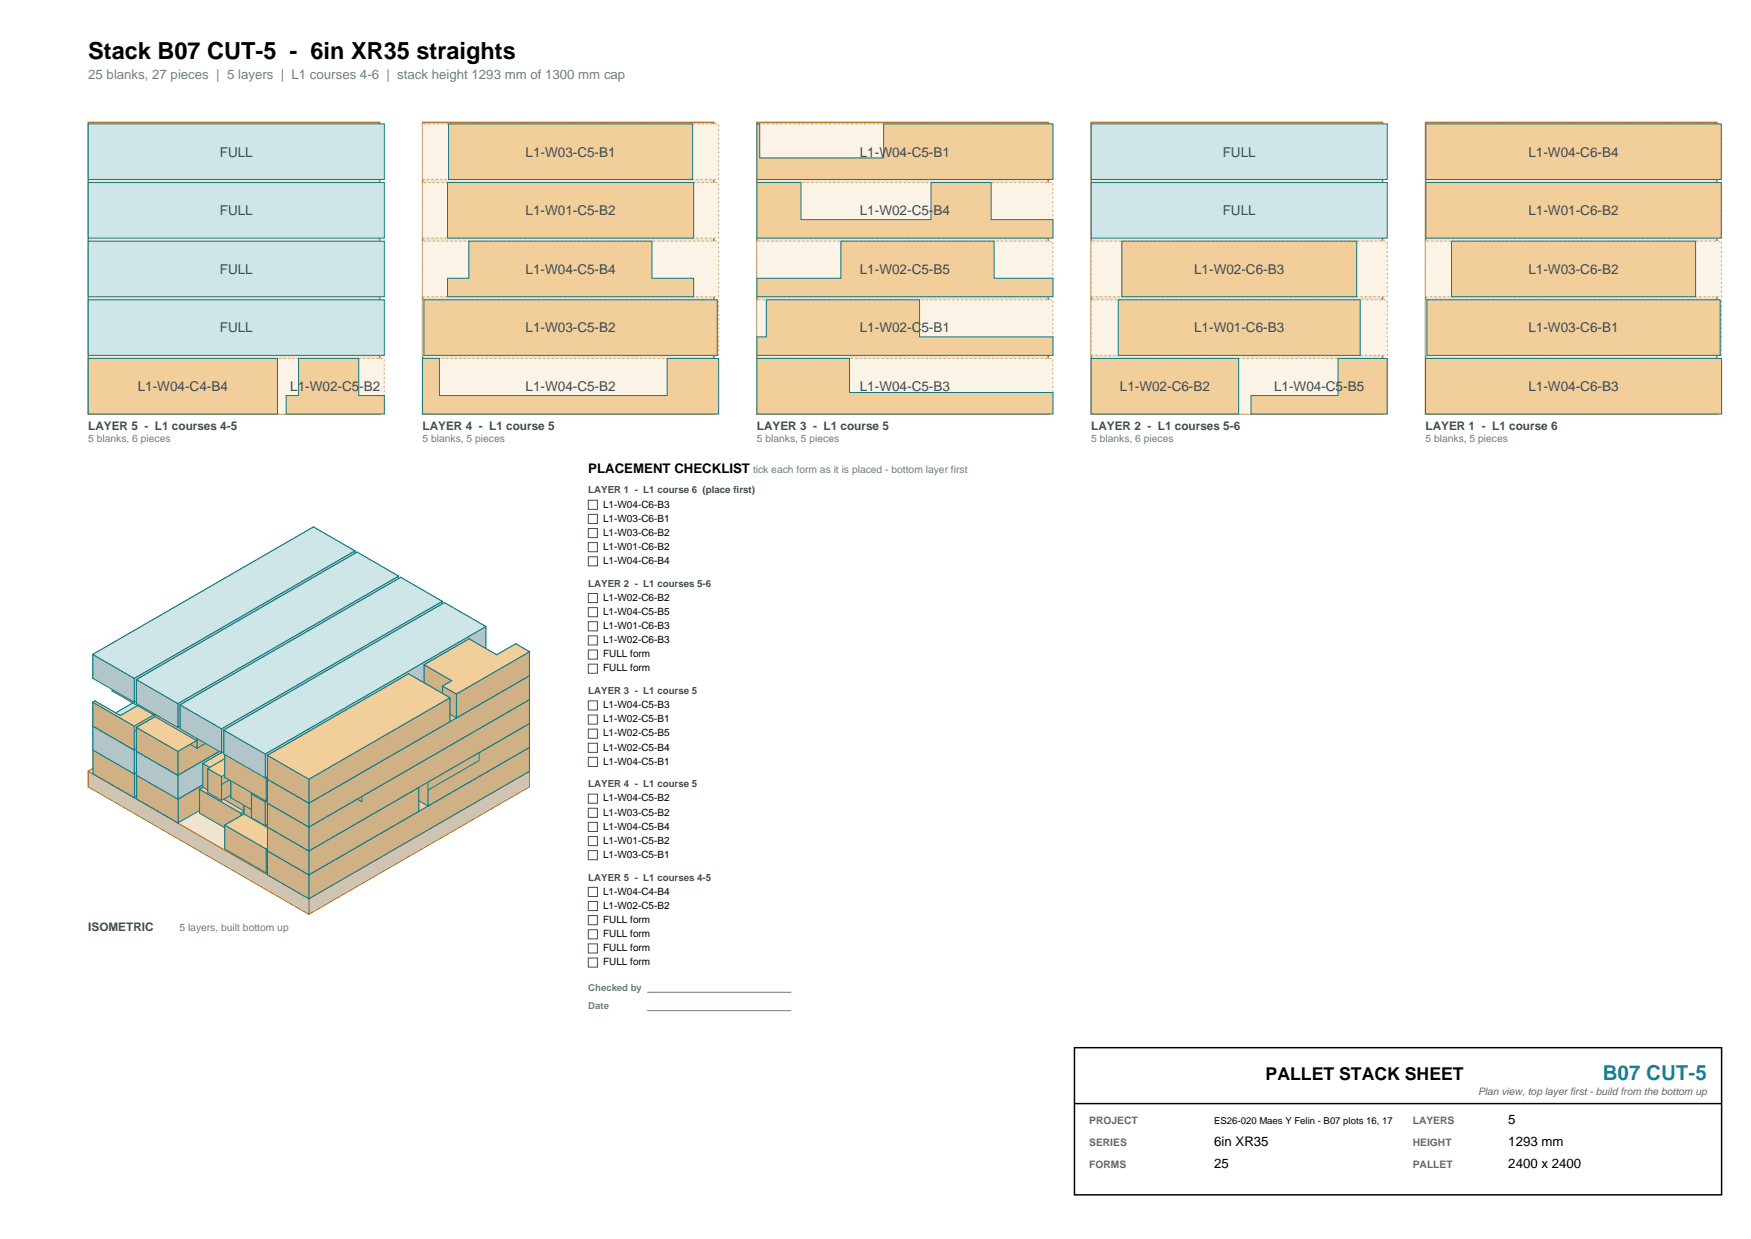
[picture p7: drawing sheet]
<svg xmlns="http://www.w3.org/2000/svg" width="420mm" height="297mm" viewBox="0 0 420 297" stroke-linecap="round" stroke-linejoin="round" font-family="sans-serif">
<path d="M21.2 29.3h69.9v69.9h-69.9z" fill-rule="evenodd" fill="#f0e4ce" stroke="#b4762b" stroke-width=".35"/>
<path d="M21.2 85.9h71v13.3h-71z" fill-rule="evenodd" fill="#fbf3e6" stroke="#c9a97a" stroke-width=".24" stroke-dasharray=".5 .5" stroke-linecap="butt"/>
<g fill="#f2ce9b" stroke="#0e7c86" stroke-width=".24">
<path d="M21.2 85.9h45.4v13.3h-45.4z" fill-rule="evenodd"/>
<path d="M71.6 85.9h14.4v8.9h6.2v4.4h-23.5v-4.4h2.9z" fill-rule="evenodd"/>
</g>
<g fill="#cfe6e9" stroke="#0e7c86" stroke-width=".24">
<path d="M21.2 71.9h71v13.3h-71z" fill-rule="evenodd"/>
<path d="M21.2 57.8h71v13.3h-71z" fill-rule="evenodd"/>
<path d="M21.2 43.8h71v13.3h-71z" fill-rule="evenodd"/>
<path d="M21.2 29.7h71v13.3h-71z" fill-rule="evenodd"/>
</g>
<path d="M101.4 29.3h69.9v69.9h-69.9z" fill-rule="evenodd" fill="#f0e4ce" stroke="#b4762b" stroke-width=".35"/>
<path d="M101.4 85.9h71v13.3h-71z" fill-rule="evenodd" fill="#fbf3e6" stroke="#c9a97a" stroke-width=".24" stroke-dasharray=".5 .5" stroke-linecap="butt"/>
<path d="M101.4 85.9h4v8.9h54.6v-8.9h12.4v13.3h-71z" fill-rule="evenodd" fill="#f2ce9b" stroke="#0e7c86" stroke-width=".24"/>
<path d="M101.4 71.9h71v13.3h-71z" fill-rule="evenodd" fill="#fbf3e6" stroke="#c9a97a" stroke-width=".24" stroke-dasharray=".5 .5" stroke-linecap="butt"/>
<path d="M101.7 71.9h70.4v13.3h-70.4z" fill-rule="evenodd" fill="#f2ce9b" stroke="#0e7c86" stroke-width=".24"/>
<path d="M101.4 57.8h71v13.3h-71z" fill-rule="evenodd" fill="#fbf3e6" stroke="#c9a97a" stroke-width=".24" stroke-dasharray=".5 .5" stroke-linecap="butt"/>
<path d="M112.4 57.8h44v8.9h10v4.4h-59.1v-4.4h5.1z" fill-rule="evenodd" fill="#f2ce9b" stroke="#0e7c86" stroke-width=".24"/>
<path d="M101.4 43.8h71v13.3h-71z" fill-rule="evenodd" fill="#fbf3e6" stroke="#c9a97a" stroke-width=".24" stroke-dasharray=".5 .5" stroke-linecap="butt"/>
<path d="M107.3 43.8h59.1v13.3h-59.1z" fill-rule="evenodd" fill="#f2ce9b" stroke="#0e7c86" stroke-width=".24"/>
<path d="M101.4 29.7h71v13.3h-71z" fill-rule="evenodd" fill="#fbf3e6" stroke="#c9a97a" stroke-width=".24" stroke-dasharray=".5 .5" stroke-linecap="butt"/>
<path d="M107.6 29.7h58.5v13.3h-58.5z" fill-rule="evenodd" fill="#f2ce9b" stroke="#0e7c86" stroke-width=".24"/>
<path d="M181.5 29.3h69.9v69.9h-69.9z" fill-rule="evenodd" fill="#f0e4ce" stroke="#b4762b" stroke-width=".35"/>
<path d="M181.5 85.9h71.1v13.3h-71.1z" fill-rule="evenodd" fill="#fbf3e6" stroke="#c9a97a" stroke-width=".24" stroke-dasharray=".5 .5" stroke-linecap="butt"/>
<path d="M181.5 85.9h22.3v8.2h48.8v5.1h-71.1z" fill-rule="evenodd" fill="#f2ce9b" stroke="#0e7c86" stroke-width=".24"/>
<path d="M181.5 71.9h71.1v13.3h-71.1z" fill-rule="evenodd" fill="#fbf3e6" stroke="#c9a97a" stroke-width=".24" stroke-dasharray=".5 .5" stroke-linecap="butt"/>
<path d="M183.8 71.9h36.8v8.9h32v4.4h-71.1v-4.4h2.3z" fill-rule="evenodd" fill="#f2ce9b" stroke="#0e7c86" stroke-width=".24"/>
<path d="M181.5 57.8h71.1v13.3h-71.1z" fill-rule="evenodd" fill="#fbf3e6" stroke="#c9a97a" stroke-width=".24" stroke-dasharray=".5 .5" stroke-linecap="butt"/>
<path d="M181.5 66.7h20.2v-8.9h36.7v8.9h14.2v4.4h-71.1z" fill-rule="evenodd" fill="#f2ce9b" stroke="#0e7c86" stroke-width=".24"/>
<path d="M181.5 43.8h71.1v13.3h-71.1z" fill-rule="evenodd" fill="#fbf3e6" stroke="#c9a97a" stroke-width=".24" stroke-dasharray=".5 .5" stroke-linecap="butt"/>
<path d="M181.5 43.8h10.6v8.8h31.2v-8.8h14.4v8.8h14.9v4.5h-71.1z" fill-rule="evenodd" fill="#f2ce9b" stroke="#0e7c86" stroke-width=".24"/>
<path d="M181.5 29.7h71.1v13.3h-71.1z" fill-rule="evenodd" fill="#fbf3e6" stroke="#c9a97a" stroke-width=".24" stroke-dasharray=".5 .5" stroke-linecap="butt"/>
<path d="M181.5 29.7h.7v8.2h29.7v-8.2h40.7v13.3h-71.1z" fill-rule="evenodd" fill="#f2ce9b" stroke="#0e7c86" stroke-width=".24"/>
<path d="M261.7 29.3h69.9v69.9h-69.9z" fill-rule="evenodd" fill="#f0e4ce" stroke="#b4762b" stroke-width=".35"/>
<path d="M261.7 85.9h71.1v13.3h-71.1z" fill-rule="evenodd" fill="#fbf3e6" stroke="#c9a97a" stroke-width=".24" stroke-dasharray=".5 .5" stroke-linecap="butt"/>
<g fill="#f2ce9b" stroke="#0e7c86" stroke-width=".24">
<path d="M261.7 85.9h35.4v13.3h-35.4z" fill-rule="evenodd"/>
<path d="M300.1 94.8h20.9v-8.9h11.8v13.3h-32.7z" fill-rule="evenodd"/>
</g>
<path d="M261.7 71.9h71.1v13.3h-71.1z" fill-rule="evenodd" fill="#fbf3e6" stroke="#c9a97a" stroke-width=".24" stroke-dasharray=".5 .5" stroke-linecap="butt"/>
<path d="M268.2 71.9h58.1v13.3h-58.1z" fill-rule="evenodd" fill="#f2ce9b" stroke="#0e7c86" stroke-width=".24"/>
<path d="M261.7 57.8h71.1v13.3h-71.1z" fill-rule="evenodd" fill="#fbf3e6" stroke="#c9a97a" stroke-width=".24" stroke-dasharray=".5 .5" stroke-linecap="butt"/>
<path d="M269.1 57.8h56.3v13.3h-56.3z" fill-rule="evenodd" fill="#f2ce9b" stroke="#0e7c86" stroke-width=".24"/>
<g fill="#cfe6e9" stroke="#0e7c86" stroke-width=".24">
<path d="M261.7 43.8h71.1v13.3h-71.1z" fill-rule="evenodd"/>
<path d="M261.7 29.7h71.1v13.3h-71.1z" fill-rule="evenodd"/>
</g>
<path d="M341.9 29.3h69.9v69.9h-69.9z" fill-rule="evenodd" fill="#f0e4ce" stroke="#b4762b" stroke-width=".35"/>
<path d="M341.9 85.9h71v13.3h-71z" fill-rule="evenodd" fill="#fbf3e6" stroke="#c9a97a" stroke-width=".24" stroke-dasharray=".5 .5" stroke-linecap="butt"/>
<path d="M341.9 85.9h71v13.3h-71z" fill-rule="evenodd" fill="#f2ce9b" stroke="#0e7c86" stroke-width=".24"/>
<path d="M341.9 71.9h71v13.3h-71z" fill-rule="evenodd" fill="#fbf3e6" stroke="#c9a97a" stroke-width=".24" stroke-dasharray=".5 .5" stroke-linecap="butt"/>
<path d="M342.2 71.9h70.4v13.3h-70.4z" fill-rule="evenodd" fill="#f2ce9b" stroke="#0e7c86" stroke-width=".24"/>
<path d="M341.9 57.8h71v13.3h-71z" fill-rule="evenodd" fill="#fbf3e6" stroke="#c9a97a" stroke-width=".24" stroke-dasharray=".5 .5" stroke-linecap="butt"/>
<path d="M348.2 57.8h58.5v13.3h-58.5z" fill-rule="evenodd" fill="#f2ce9b" stroke="#0e7c86" stroke-width=".24"/>
<path d="M341.9 43.8h71v13.3h-71z" fill-rule="evenodd" fill="#fbf3e6" stroke="#c9a97a" stroke-width=".24" stroke-dasharray=".5 .5" stroke-linecap="butt"/>
<path d="M342 43.8h70.9v13.3h-70.9z" fill-rule="evenodd" fill="#f2ce9b" stroke="#0e7c86" stroke-width=".24"/>
<path d="M341.9 29.7h71v13.3h-71z" fill-rule="evenodd" fill="#fbf3e6" stroke="#c9a97a" stroke-width=".24" stroke-dasharray=".5 .5" stroke-linecap="butt"/>
<path d="M342 29.7h70.9v13.3h-70.9z" fill-rule="evenodd" fill="#f2ce9b" stroke="#0e7c86" stroke-width=".24"/>
<g fill="#cec4b1" stroke="#b4762b" stroke-width=".24">
<path d="M74.1 154.3l52.9 30.6v3.7l-52.9-30.5z" fill-rule="evenodd"/>
<path d="M21.2 184.9l52.9-30.6v3.8l-52.9 30.5z" fill-rule="evenodd"/>
<path d="M74.1 215.4l52.9-30.5v3.7l-52.9 30.6z" fill-rule="evenodd"/>
<path d="M21.2 184.9l52.9 30.5v3.8l-52.9-30.6z" fill-rule="evenodd"/>
</g>
<path d="M21.2 184.9l52.9-30.6 52.9 30.6-52.9 30.5z" fill-rule="evenodd" fill="#f0e4ce" stroke="#b4762b" stroke-width=".24"/>
<g fill="#d0b185" stroke="#0e7c86" stroke-width=".24">
<path d="M75.1 149.3l10 5.7v5.7l-10-5.7z" fill-rule="evenodd"/>
<path d="M22.3 179.8l52.8-30.5v5.7l-52.8 30.5z" fill-rule="evenodd"/>
<path d="M32.2 185.5l52.9-30.5v5.7l-52.9 30.5z" fill-rule="evenodd"/>
<path d="M22.3 179.8l9.9 5.7v5.7l-9.9-5.7z" fill-rule="evenodd"/>
</g>
<path d="M22.3 179.8l52.8-30.5 10 5.7-52.9 30.5z" fill-rule="evenodd" fill="#f2ce9b" stroke="#0e7c86" stroke-width=".24"/>
<g fill="#d0b185" stroke="#0e7c86" stroke-width=".24">
<path d="M85.6 155.3l9.9 5.7v5.8l-9.9-5.8z" fill-rule="evenodd"/>
<path d="M32.8 185.8l52.8-30.5v5.7l-52.8 30.5z" fill-rule="evenodd"/>
<path d="M42.7 191.5l52.8-30.5v5.8l-52.8 30.5z" fill-rule="evenodd"/>
<path d="M32.8 185.8l9.9 5.7v5.8l-9.9-5.8z" fill-rule="evenodd"/>
</g>
<path d="M32.8 185.8l52.8-30.5 9.9 5.7-52.8 30.5z" fill-rule="evenodd" fill="#f2ce9b" stroke="#0e7c86" stroke-width=".24"/>
<g fill="#d0b185" stroke="#0e7c86" stroke-width=".24">
<path d="M91.5 164l9.9 5.7v5.8l-9.9-5.8z" fill-rule="evenodd"/>
<path d="M47.9 189.2l43.6-25.2v5.7l-43.6 25.2z" fill-rule="evenodd"/>
<path d="M57.8 194.9l43.6-25.2v5.8l-43.6 25.1z" fill-rule="evenodd"/>
<path d="M47.9 189.2l9.9 5.7v5.7l-9.9-5.7z" fill-rule="evenodd"/>
</g>
<path d="M47.9 189.2l43.6-25.2 9.9 5.7-43.6 25.2z" fill-rule="evenodd" fill="#f2ce9b" stroke="#0e7c86" stroke-width=".24"/>
<g fill="#d0b185" stroke="#0e7c86" stroke-width=".24">
<path d="M106.4 167.5l9.9 5.7v5.8l-9.9-5.8z" fill-rule="evenodd"/>
<path d="M53.9 197.8l52.5-30.3v5.7l-52.5 30.3z" fill-rule="evenodd"/>
<path d="M63.8 203.5l52.5-30.3v5.8l-52.5 30.2z" fill-rule="evenodd"/>
<path d="M53.9 197.8l9.9 5.7v5.7l-9.9-5.7z" fill-rule="evenodd"/>
</g>
<path d="M53.9 197.8l52.5-30.3 9.9 5.7-52.5 30.3z" fill-rule="evenodd" fill="#f2ce9b" stroke="#0e7c86" stroke-width=".24"/>
<g fill="#d0b185" stroke="#0e7c86" stroke-width=".24">
<path d="M117.1 173.4l9.9 5.7v5.8l-9.9-5.8z" fill-rule="evenodd"/>
<path d="M64.2 204l52.9-30.6v5.7l-52.9 30.6z" fill-rule="evenodd"/>
<path d="M74.1 209.7l52.9-30.6v5.8l-52.9 30.5z" fill-rule="evenodd"/>
<path d="M64.2 204l9.9 5.7v5.7l-9.9-5.7z" fill-rule="evenodd"/>
</g>
<path d="M64.2 204l52.9-30.6 9.9 5.7-52.9 30.6z" fill-rule="evenodd" fill="#f2ce9b" stroke="#0e7c86" stroke-width=".24"/>
<g fill="#b2c5c8" stroke="#0e7c86" stroke-width=".24">
<path d="M75.2 143.5l9.9 5.7v5.8l-9.9-5.8z" fill-rule="evenodd"/>
<path d="M22.3 174.1l52.9-30.6v5.7l-52.9 30.6z" fill-rule="evenodd"/>
<path d="M32.2 179.8l52.9-30.6v5.8l-52.9 30.5z" fill-rule="evenodd"/>
<path d="M22.3 174.1l9.9 5.7v5.7l-9.9-5.7z" fill-rule="evenodd"/>
</g>
<path d="M22.3 174.1l52.9-30.6 9.9 5.7-52.9 30.6z" fill-rule="evenodd" fill="#cfe6e9" stroke="#0e7c86" stroke-width=".24"/>
<g fill="#b2c5c8" stroke="#0e7c86" stroke-width=".24">
<path d="M85.7 149.5l9.9 5.8v5.7l-9.9-5.7z" fill-rule="evenodd"/>
<path d="M32.7 180.1l53-30.6v5.8l-53 30.5z" fill-rule="evenodd"/>
<path d="M42.7 185.8l52.9-30.5v5.7l-52.9 30.6z" fill-rule="evenodd"/>
<path d="M32.7 180.1l10 5.7v5.8l-10-5.8z" fill-rule="evenodd"/>
</g>
<path d="M32.7 180.1l53-30.6 9.9 5.8-52.9 30.5z" fill-rule="evenodd" fill="#cfe6e9" stroke="#0e7c86" stroke-width=".24"/>
<g fill="#d0b185" stroke="#0e7c86" stroke-width=".24">
<path d="M90.7 158.7l9.9 5.8v5.7l-9.9-5.7z" fill-rule="evenodd"/>
<path d="M48.7 183l42-24.3v5.8l-42 24.2z" fill-rule="evenodd"/>
<path d="M58.6 188.7l42-24.2v5.7l-42 24.3z" fill-rule="evenodd"/>
<path d="M48.7 183l9.9 5.7v5.8l-9.9-5.8z" fill-rule="evenodd"/>
</g>
<path d="M48.7 183l42-24.3 9.9 5.8-42 24.2z" fill-rule="evenodd" fill="#f2ce9b" stroke="#0e7c86" stroke-width=".24"/>
<g fill="#d0b185" stroke="#0e7c86" stroke-width=".24">
<path d="M101.8 164.4l9.9 5.8v5.7l-9.9-5.7z" fill-rule="evenodd"/>
<path d="M58.5 189.4l43.3-25v5.8l-43.3 24.9z" fill-rule="evenodd"/>
<path d="M68.4 195.1l43.3-24.9v5.7l-43.3 25z" fill-rule="evenodd"/>
<path d="M58.5 189.4l9.9 5.7v5.8l-9.9-5.8z" fill-rule="evenodd"/>
</g>
<path d="M58.5 189.4l43.3-25 9.9 5.8-43.3 24.9z" fill-rule="evenodd" fill="#f2ce9b" stroke="#0e7c86" stroke-width=".24"/>
<g fill="#d0b185" stroke="#0e7c86" stroke-width=".24">
<path d="M108.3 172.8l8.8-5.1v5.7l-8.8 5.1z" fill-rule="evenodd"/>
<path d="M117.1 167.7l9.9 5.7v5.7l-9.9-5.7z" fill-rule="evenodd"/>
<path d="M108.3 172.8l6.6 3.8v5.7l-6.6-3.8z" fill-rule="evenodd"/>
<path d="M102.6 187.5l24.4-14.1v5.7l-24.4 14.1z" fill-rule="evenodd"/>
<path d="M99.3 185.6l15.6-9v5.7l-15.6 9z" fill-rule="evenodd"/>
<path d="M99.3 185.6l3.3 1.9v5.7l-3.3-1.9z" fill-rule="evenodd"/>
</g>
<path d="M108.3 172.8l8.8-5.1 9.9 5.7-24.4 14.1-3.3-1.9 15.6-9z" fill-rule="evenodd" fill="#f2ce9b" stroke="#0e7c86" stroke-width=".24"/>
<g fill="#d0b185" stroke="#0e7c86" stroke-width=".24">
<path d="M90.5 183l9.9 5.8v5.7l-9.9-5.7z" fill-rule="evenodd"/>
<path d="M64.2 198.2l26.3-15.2v5.8l-26.3 15.2z" fill-rule="evenodd"/>
<path d="M74.1 204l26.3-15.2v5.7l-26.3 15.2z" fill-rule="evenodd"/>
<path d="M64.2 198.2l9.9 5.8v5.7l-9.9-5.7z" fill-rule="evenodd"/>
</g>
<path d="M64.2 198.2l26.3-15.2 9.9 5.8-26.3 15.2z" fill-rule="evenodd" fill="#f2ce9b" stroke="#0e7c86" stroke-width=".24"/>
<g fill="#d0b185" stroke="#0e7c86" stroke-width=".24">
<path d="M75.2 137.8l9.9 5.7v5.7l-9.9-5.7z" fill-rule="evenodd"/>
<path d="M44.9 155.2l30.3-17.4v5.7l-30.3 17.5z" fill-rule="evenodd"/>
<path d="M44.9 155.2l6.1 3.6v5.7l-6.1-3.5z" fill-rule="evenodd"/>
<path d="M32.2 174.1l52.9-30.6v5.7l-52.9 30.6z" fill-rule="evenodd"/>
<path d="M28.9 171.5l22.1-12.7v5.7l-22.1 12.8z" fill-rule="evenodd"/>
<path d="M22.3 168.3l.5-.3v5.8l-.5 .3z" fill-rule="evenodd"/>
<path d="M22.8 168l6.1 3.5v5.8l-6.1-3.5z" fill-rule="evenodd"/>
<path d="M22.3 168.3l9.9 5.8v5.7l-9.9-5.7z" fill-rule="evenodd"/>
</g>
<path d="M22.3 168.3l.5-.3 6.1 3.5 22.1-12.7-6.1-3.6 30.3-17.4 9.9 5.7-52.9 30.6z" fill-rule="evenodd" fill="#f2ce9b" stroke="#0e7c86" stroke-width=".24"/>
<g fill="#d0b185" stroke="#0e7c86" stroke-width=".24">
<path d="M92.3 147.6l3.3 1.9v5.8l-3.3-1.9z" fill-rule="evenodd"/>
<path d="M81.2 154l11.1-6.4v5.8l-11.1 6.3z" fill-rule="evenodd"/>
<path d="M74.6 150.2l6.6 3.8v5.7l-6.6-3.8z" fill-rule="evenodd"/>
<path d="M63.9 156.4l10.7-6.2v5.7l-10.7 6.2z" fill-rule="evenodd"/>
<path d="M63.9 156.4l6.6 3.8v5.8l-6.6-3.9z" fill-rule="evenodd"/>
<path d="M42.7 180.1l52.9-30.6v5.8l-52.9 30.5z" fill-rule="evenodd"/>
<path d="M47.3 173.6l23.2-13.4v5.8l-23.2 13.4z" fill-rule="evenodd"/>
<path d="M40.6 169.8l6.7 3.8v5.8l-6.7-3.9z" fill-rule="evenodd"/>
<path d="M32.7 174.4l7.9-4.6v5.7l-7.9 4.6z" fill-rule="evenodd"/>
<path d="M32.7 174.4l10 5.7v5.7l-10-5.7z" fill-rule="evenodd"/>
</g>
<path d="M32.7 174.4l7.9-4.6 6.7 3.8 23.2-13.4-6.6-3.8 10.7-6.2 6.6 3.8 11.1-6.4 3.3 1.9-52.9 30.6z" fill-rule="evenodd" fill="#f2ce9b" stroke="#0e7c86" stroke-width=".24"/>
<g fill="#d0b185" stroke="#0e7c86" stroke-width=".24">
<path d="M102.8 153.7l3.3 1.9v5.7l-3.3-1.9z" fill-rule="evenodd"/>
<path d="M92.2 159.8l10.6-6.1v5.7l-10.6 6.1z" fill-rule="evenodd"/>
<path d="M85.6 155.9l6.6 3.9v5.7l-6.6-3.8z" fill-rule="evenodd"/>
<path d="M58.2 171.8l27.4-15.9v5.8l-27.4 15.8z" fill-rule="evenodd"/>
<path d="M53.1 186.1l53-30.5v5.7l-53 30.6z" fill-rule="evenodd"/>
<path d="M58.2 171.8l6.7 3.8v5.7l-6.7-3.8z" fill-rule="evenodd"/>
<path d="M49.8 184.2l15.1-8.6v5.7l-15.1 8.7z" fill-rule="evenodd"/>
<path d="M49.8 184.2l3.3 1.9v5.8l-3.3-1.9z" fill-rule="evenodd"/>
</g>
<path d="M58.2 171.8l27.4-15.9 6.6 3.9 10.6-6.1 3.3 1.9-53 30.5-3.3-1.9 15.1-8.6z" fill-rule="evenodd" fill="#f2ce9b" stroke="#0e7c86" stroke-width=".24"/>
<g fill="#d0b185" stroke="#0e7c86" stroke-width=".24">
<path d="M113.2 159.7l3.3 1.9v5.8l-3.3-1.9z" fill-rule="evenodd"/>
<path d="M89.4 173.5l23.8-13.8v5.8l-23.8 13.7z" fill-rule="evenodd"/>
<path d="M82.8 169.7l6.6 3.8v5.7l-6.6-3.8z" fill-rule="evenodd"/>
<path d="M63.6 192.2l52.9-30.6v5.8l-52.9 30.5z" fill-rule="evenodd"/>
<path d="M55.4 185.5l27.4-15.8v5.7l-27.4 15.8z" fill-rule="evenodd"/>
<path d="M55.4 185.5l6.6 3.8v5.7l-6.6-3.8z" fill-rule="evenodd"/>
<path d="M60.3 190.3l1.7-1v5.7l-1.7 1z" fill-rule="evenodd"/>
<path d="M60.3 190.3l3.3 1.9v5.7l-3.3-1.9z" fill-rule="evenodd"/>
</g>
<path d="M55.4 185.5l27.4-15.8 6.6 3.8 23.8-13.8 3.3 1.9-52.9 30.6-3.3-1.9 1.7-1z" fill-rule="evenodd" fill="#f2ce9b" stroke="#0e7c86" stroke-width=".24"/>
<g fill="#d0b185" stroke="#0e7c86" stroke-width=".24">
<path d="M123.2 165.5l3.8 2.2v5.7l-3.8-2.2z" fill-rule="evenodd"/>
<path d="M86.8 186.5l36.4-21v5.7l-36.4 21z" fill-rule="evenodd"/>
<path d="M74.1 198.2l52.9-30.5v5.7l-52.9 30.6z" fill-rule="evenodd"/>
<path d="M80.7 183l6.1 3.5v5.7l-6.1-3.5z" fill-rule="evenodd"/>
<path d="M64.2 192.5l16.5-9.5v5.7l-16.5 9.5z" fill-rule="evenodd"/>
<path d="M64.2 192.5l9.9 5.7v5.8l-9.9-5.8z" fill-rule="evenodd"/>
</g>
<path d="M64.2 192.5l16.5-9.5 6.1 3.5 36.4-21 3.8 2.2-52.9 30.5z" fill-rule="evenodd" fill="#f2ce9b" stroke="#0e7c86" stroke-width=".24"/>
<g fill="#d0b185" stroke="#0e7c86" stroke-width=".24">
<path d="M70.5 134.7l10 5.8v5.7l-10-5.7z" fill-rule="evenodd"/>
<path d="M26.9 159.9l43.6-25.2v5.8l-43.6 25.1z" fill-rule="evenodd"/>
<path d="M36.8 165.6l43.7-25.1v5.7l-43.7 25.2z" fill-rule="evenodd"/>
<path d="M26.9 159.9l9.9 5.7v5.8l-9.9-5.8z" fill-rule="evenodd"/>
</g>
<path d="M26.9 159.9l43.6-25.2 10 5.8-43.7 25.1z" fill-rule="evenodd" fill="#f2ce9b" stroke="#0e7c86" stroke-width=".24"/>
<g fill="#d0b185" stroke="#0e7c86" stroke-width=".24">
<path d="M81.2 140.7l9.9 5.7v5.7l-9.9-5.7z" fill-rule="evenodd"/>
<path d="M37.2 166.1l44-25.4v5.7l-44 25.4z" fill-rule="evenodd"/>
<path d="M47.1 171.8l44-25.4v5.7l-44 25.4z" fill-rule="evenodd"/>
<path d="M37.2 166.1l9.9 5.7v5.7l-9.9-5.7z" fill-rule="evenodd"/>
</g>
<path d="M37.2 166.1l44-25.4 9.9 5.7-44 25.4z" fill-rule="evenodd" fill="#f2ce9b" stroke="#0e7c86" stroke-width=".24"/>
<g fill="#d0b185" stroke="#0e7c86" stroke-width=".24">
<path d="M98.3 150.5l3.3 1.9v5.8l-3.3-1.9z" fill-rule="evenodd"/>
<path d="M90.8 154.8l7.5-4.3v5.8l-7.5 4.3z" fill-rule="evenodd"/>
<path d="M84.2 151l6.6 3.8v5.8l-6.6-3.9z" fill-rule="evenodd"/>
<path d="M51.5 169.9l32.7-18.9v5.7l-32.7 19z" fill-rule="evenodd"/>
<path d="M57.6 177.8l44-25.4v5.8l-44 25.4z" fill-rule="evenodd"/>
<path d="M51.5 169.9l6.6 3.8v5.8l-6.6-3.8z" fill-rule="evenodd"/>
<path d="M54.3 175.9l3.8-2.2v5.8l-3.8 2.2z" fill-rule="evenodd"/>
<path d="M54.3 175.9l3.3 1.9v5.8l-3.3-1.9z" fill-rule="evenodd"/>
</g>
<path d="M51.5 169.9l32.7-18.9 6.6 3.8 7.5-4.3 3.3 1.9-44 25.4-3.3-1.9 3.8-2.2z" fill-rule="evenodd" fill="#f2ce9b" stroke="#0e7c86" stroke-width=".24"/>
<g fill="#d0b185" stroke="#0e7c86" stroke-width=".24">
<path d="M106.4 150.3l9.9 5.8v5.7l-9.9-5.7z" fill-rule="evenodd"/>
<path d="M53.9 180.6l52.5-30.3v5.8l-52.5 30.2z" fill-rule="evenodd"/>
<path d="M63.8 186.3l52.5-30.2v5.7l-52.5 30.3z" fill-rule="evenodd"/>
<path d="M53.9 180.6l9.9 5.7v5.8l-9.9-5.8z" fill-rule="evenodd"/>
</g>
<path d="M53.9 180.6l52.5-30.3 9.9 5.8-52.5 30.2z" fill-rule="evenodd" fill="#f2ce9b" stroke="#0e7c86" stroke-width=".24"/>
<g fill="#d0b185" stroke="#0e7c86" stroke-width=".24">
<path d="M107.9 161.5l9.2-5.3v5.8l-9.2 5.3z" fill-rule="evenodd"/>
<path d="M117.1 156.2l9.9 5.8v5.7l-9.9-5.7z" fill-rule="evenodd"/>
<path d="M107.9 161.5l6.6 3.9v5.7l-6.6-3.8z" fill-rule="evenodd"/>
<path d="M73.8 188.9l40.7-23.5v5.7l-40.7 23.5z" fill-rule="evenodd"/>
<path d="M74.1 192.5l52.9-30.5v5.7l-52.9 30.5z" fill-rule="evenodd"/>
<path d="M64.2 186.8l3-1.8v5.8l-3 1.7z" fill-rule="evenodd"/>
<path d="M67.2 185l6.6 3.9v5.7l-6.6-3.8z" fill-rule="evenodd"/>
<path d="M64.2 186.8l9.9 5.7v5.7l-9.9-5.7z" fill-rule="evenodd"/>
</g>
<path d="M64.2 186.8l3-1.8 6.6 3.9 40.7-23.5-6.6-3.9 9.2-5.3 9.9 5.8-52.9 30.5z" fill-rule="evenodd" fill="#f2ce9b" stroke="#0e7c86" stroke-width=".24"/>
<g fill="#b2c5c8" stroke="#0e7c86" stroke-width=".24">
<path d="M75.2 126.3l9.9 5.7v5.8l-9.9-5.8z" fill-rule="evenodd"/>
<path d="M22.3 156.9l52.9-30.6v5.7l-52.9 30.6z" fill-rule="evenodd"/>
<path d="M32.2 162.6l52.9-30.6v5.8l-52.9 30.5z" fill-rule="evenodd"/>
<path d="M22.3 156.9l9.9 5.7v5.7l-9.9-5.7z" fill-rule="evenodd"/>
</g>
<path d="M22.3 156.9l52.9-30.6 9.9 5.7-52.9 30.6z" fill-rule="evenodd" fill="#cfe6e9" stroke="#0e7c86" stroke-width=".24"/>
<g fill="#b2c5c8" stroke="#0e7c86" stroke-width=".24">
<path d="M85.7 132.4l9.9 5.7v5.7l-9.9-5.7z" fill-rule="evenodd"/>
<path d="M32.7 162.9l53-30.5v5.7l-53 30.5z" fill-rule="evenodd"/>
<path d="M42.7 168.6l52.9-30.5v5.7l-52.9 30.6z" fill-rule="evenodd"/>
<path d="M32.7 162.9l10 5.7v5.8l-10-5.8z" fill-rule="evenodd"/>
</g>
<path d="M32.7 162.9l53-30.5 9.9 5.7-52.9 30.5z" fill-rule="evenodd" fill="#cfe6e9" stroke="#0e7c86" stroke-width=".24"/>
<g fill="#b2c5c8" stroke="#0e7c86" stroke-width=".24">
<path d="M96.1 138.4l10 5.7v5.8l-10-5.8z" fill-rule="evenodd"/>
<path d="M43.2 169l52.9-30.6v5.7l-52.9 30.6z" fill-rule="evenodd"/>
<path d="M53.1 174.7l53-30.6v5.8l-53 30.5z" fill-rule="evenodd"/>
<path d="M43.2 169l9.9 5.7v5.7l-9.9-5.7z" fill-rule="evenodd"/>
</g>
<path d="M43.2 169l52.9-30.6 10 5.7-53 30.6z" fill-rule="evenodd" fill="#cfe6e9" stroke="#0e7c86" stroke-width=".24"/>
<g fill="#b2c5c8" stroke="#0e7c86" stroke-width=".24">
<path d="M106.6 144.5l9.9 5.7v5.7l-9.9-5.7z" fill-rule="evenodd"/>
<path d="M53.7 175l52.9-30.5v5.7l-52.9 30.5z" fill-rule="evenodd"/>
<path d="M63.6 180.7l52.9-30.5v5.7l-52.9 30.6z" fill-rule="evenodd"/>
<path d="M53.7 175l9.9 5.7v5.8l-9.9-5.8z" fill-rule="evenodd"/>
</g>
<path d="M53.7 175l52.9-30.5 9.9 5.7-52.9 30.5z" fill-rule="evenodd" fill="#cfe6e9" stroke="#0e7c86" stroke-width=".24"/>
<g fill="#d0b185" stroke="#0e7c86" stroke-width=".24">
<path d="M112.5 153.1l6.6 3.9v5.7l-6.6-3.8z" fill-rule="evenodd"/>
<path d="M123.7 154.3l3.3 1.9v5.8l-3.3-1.9z" fill-rule="evenodd"/>
<path d="M119.1 157l4.6-2.7v5.8l-4.6 2.6z" fill-rule="evenodd"/>
<path d="M101.8 159.4l10.7-6.3v5.8l-10.7 6.2z" fill-rule="evenodd"/>
<path d="M101.8 159.4l6.6 3.8v5.7l-6.6-3.8z" fill-rule="evenodd"/>
<path d="M109.5 166.4l17.5-10.2v5.8l-17.5 10.1z" fill-rule="evenodd"/>
<path d="M106.2 164.5l2.2-1.3v5.7l-2.2 1.3z" fill-rule="evenodd"/>
<path d="M106.2 164.5l3.3 1.9v5.7l-3.3-1.9z" fill-rule="evenodd"/>
</g>
<path d="M101.8 159.4l10.7-6.3 6.6 3.9 4.6-2.7 3.3 1.9-17.5 10.2-3.3-1.9 2.2-1.3z" fill-rule="evenodd" fill="#f2ce9b" stroke="#0e7c86" stroke-width=".24"/>
<g fill="#d0b185" stroke="#0e7c86" stroke-width=".24">
<path d="M98 161.5l9.9 5.8v5.7l-9.9-5.7z" fill-rule="evenodd"/>
<path d="M64.2 181.1l33.8-19.6v5.8l-33.8 19.5z" fill-rule="evenodd"/>
<path d="M74.1 186.8l33.8-19.5v5.7l-33.8 19.5z" fill-rule="evenodd"/>
<path d="M64.2 181.1l9.9 5.7v5.7l-9.9-5.7z" fill-rule="evenodd"/>
</g>
<path d="M64.2 181.1l33.8-19.6 9.9 5.8-33.8 19.5z" fill-rule="evenodd" fill="#f2ce9b" stroke="#0e7c86" stroke-width=".24"/>
<g fill="none" stroke="#3d4c50" stroke-width=".24">
<path d="M141.1 119.9h2.2v2.2h-2.2zM141.1 123.3h2.2v2.2h-2.2zM141.1 126.7h2.2v2.2h-2.2zM141.1 130.1h2.2v2.2h-2.2zM141.1 133.5h2.2v2.1h-2.2zM141.1 142.3h2.2v2.2h-2.2zM141.1 145.7h2.2v2.1h-2.2zM141.1 149h2.2v2.2h-2.2zM141.1 152.4h2.2v2.2h-2.2zM141.1 155.8h2.2v2.2h-2.2zM141.1 159.2h2.2v2.2h-2.2zM141.1 168h2.2v2.2h-2.2z"/>
<path d="M141.1 171.4h2.2v2.2h-2.2zM141.1 174.8h2.2v2.2h-2.2zM141.1 178.2h2.2v2.2h-2.2zM141.1 181.6h2.2v2.1h-2.2zM141.1 190.4h2.2v2.1h-2.2zM141.1 193.7h2.2v2.2h-2.2zM141.1 197.1h2.2v2.2h-2.2zM141.1 200.5h2.2v2.2h-2.2zM141.1 203.9h2.2v2.2h-2.2zM141.1 212.7h2.2v2.2h-2.2zM141.1 216.1h2.2v2.2h-2.2zM141.1 219.5h2.2v2.2h-2.2z"/>
<path d="M141.1 222.9h2.2v2.2h-2.2zM141.1 226.3h2.2v2.1h-2.2zM141.1 229.6h2.2v2.2h-2.2z"/>
</g>
<path d="M155.2 237.9h34.6M155.2 242.3h34.6" fill="none" stroke="#6b7c81" stroke-width=".24"/>
<path d="M257.7 251.1h155.2v35.3h-155.2z" fill-rule="evenodd" fill="#fff" stroke="#000" stroke-width=".35"/>
<path d="M257.7 264.5h155.2" fill="none" stroke="#000" stroke-width=".35"/>
<text font-size="5.6" x="21.2" y="14.1">Stack B07 CUT-5 - 6in XR35 straights</text>
<text font-size="4.9" fill="#1976d2" x="384.4" y="258.9">B07 CUT-5</text>
<text font-size="4.2" x="303.6" y="258.9">PALLET STACK SHEET</text>
<text font-size="3.2" fill="#6b7c81" x="21.2" y="19.1">25 blanks, 27 pieces | 5 layers | L1 courses 4-6 | stack height 1293 mm of 1300 mm cap</text>
<g font-size="3.2" fill="#3d4c50">
<text x="52.7" y="37.5">FULL</text>
<text x="126" y="37.5">L1-W03-C5-B1</text>
<text x="206.2" y="37.5">L1-W04-C5-B1</text>
<text x="293.3" y="37.5">FULL</text>
<text x="366.6" y="37.5">L1-W04-C6-B4</text>
<text x="52.7" y="51.6">FULL</text>
<text x="126" y="51.6">L1-W01-C5-B2</text>
<text x="206.2" y="51.6">L1-W02-C5-B4</text>
<text x="293.3" y="51.6">FULL</text>
<text x="366.6" y="51.6">L1-W01-C6-B2</text>
<text x="52.7" y="65.6">FULL</text>
<text x="126" y="65.6">L1-W04-C5-B4</text>
<text x="206.2" y="65.6">L1-W02-C5-B5</text>
<text x="286.4" y="65.6">L1-W02-C6-B3</text>
<text x="366.6" y="65.6">L1-W03-C6-B2</text>
<text x="52.7" y="79.7">FULL</text>
<text x="126" y="79.7">L1-W03-C5-B2</text>
<text x="206.2" y="79.7">L1-W02-C5-B1</text>
<text x="286.4" y="79.7">L1-W01-C6-B3</text>
<text x="366.6" y="79.7">L1-W03-C6-B1</text>
<text x="33" y="93.8">L1-W04-C4-B4</text>
<text x="69.6" y="93.8">L1-W02-C5-B2</text>
<text x="126" y="93.8">L1-W04-C5-B2</text>
<text x="206.2" y="93.8">L1-W04-C5-B3</text>
<text x="268.6" y="93.8">L1-W02-C6-B2</text>
<text x="305.6" y="93.8">L1-W04-C5-B5</text>
<text x="366.6" y="93.8">L1-W04-C6-B3</text>
</g>
<g font-size="3.2">
<text x="141.1" y="113.4">PLACEMENT CHECKLIST</text>
<text x="361.8" y="269.5">5</text>
<text x="291.2" y="274.8">6in XR35</text>
<text x="361.8" y="274.8">1293 mm</text>
<text x="291.2" y="280.1">25</text>
<text x="361.8" y="280.1">2400 x 2400</text>
</g>
<g font-size="2.8" fill="#3d4c50">
<text x="21.2" y="103.1">LAYER 5 - L1 courses 4-5</text>
<text x="101.4" y="103.1">LAYER 4 - L1 course 5</text>
<text x="181.5" y="103.1">LAYER 3 - L1 course 5</text>
<text x="261.7" y="103.1">LAYER 2 - L1 courses 5-6</text>
<text x="341.9" y="103.1">LAYER 1 - L1 course 6</text>
<text x="21.2" y="223.1">ISOMETRIC</text>
</g>
<g font-size="2.5" fill="#6b7c81">
<text x="21.2" y="105.9">5 blanks, 6 pieces</text>
<text x="101.4" y="105.9">5 blanks, 5 pieces</text>
<text x="181.5" y="105.9">5 blanks, 5 pieces</text>
<text x="261.7" y="105.9">5 blanks, 6 pieces</text>
<text x="341.9" y="105.9">5 blanks, 5 pieces</text>
<text x="180.6" y="113.4">tick each form as it is placed - bottom layer first</text>
<text x="43" y="223.1">5 layers, built bottom up</text>
</g>
<g font-size="2.5" fill="#666">
<text x="354.5" y="262.4">Plan view, top layer first - build from the bottom up</text>
<text x="261.3" y="269.5">PROJECT</text>
<text x="338.9" y="269.5">LAYERS</text>
<text x="261.3" y="274.8">SERIES</text>
<text x="338.9" y="274.8">HEIGHT</text>
<text x="261.3" y="280.1">FORMS</text>
<text x="338.9" y="280.1">PALLET</text>
</g>
<g font-size="2.4">
<text x="144.6" y="121.7">L1-W04-C6-B3</text>
<text x="144.6" y="125.1">L1-W03-C6-B1</text>
<text x="144.6" y="128.5">L1-W03-C6-B2</text>
<text x="144.6" y="131.8">L1-W01-C6-B2</text>
<text x="144.6" y="135.2">L1-W04-C6-B4</text>
<text x="144.6" y="144">L1-W02-C6-B2</text>
<text x="144.6" y="147.4">L1-W04-C5-B5</text>
<text x="144.6" y="150.8">L1-W01-C6-B3</text>
<text x="144.6" y="154.2">L1-W02-C6-B3</text>
<text x="144.6" y="157.6">FULL form</text>
<text x="144.6" y="161">FULL form</text>
<text x="144.6" y="169.8">L1-W04-C5-B3</text>
<text x="144.6" y="173.2">L1-W02-C5-B1</text>
<text x="144.6" y="176.5">L1-W02-C5-B5</text>
<text x="144.6" y="179.9">L1-W02-C5-B4</text>
<text x="144.6" y="183.3">L1-W04-C5-B1</text>
<text x="144.6" y="192.1">L1-W04-C5-B2</text>
<text x="144.6" y="195.5">L1-W03-C5-B2</text>
<text x="144.6" y="198.9">L1-W04-C5-B4</text>
<text x="144.6" y="202.3">L1-W01-C5-B2</text>
<text x="144.6" y="205.7">L1-W03-C5-B1</text>
<text x="144.6" y="214.5">L1-W04-C4-B4</text>
<text x="144.6" y="217.9">L1-W02-C5-B2</text>
<text x="144.6" y="221.2">FULL form</text>
<text x="144.6" y="224.6">FULL form</text>
<text x="144.6" y="228">FULL form</text>
<text x="144.6" y="231.4">FULL form</text>
</g>
<g font-size="2.3" fill="#3d4c50">
<text x="141.1" y="118.3">LAYER 1 - L1 course 6 (place first)</text>
<text x="141.1" y="140.6">LAYER 2 - L1 courses 5-6</text>
<text x="141.1" y="166.4">LAYER 3 - L1 course 5</text>
<text x="141.1" y="188.7">LAYER 4 - L1 course 5</text>
<text x="141.1" y="211.1">LAYER 5 - L1 courses 4-5</text>
</g>
<g font-size="2.3" fill="#6b7c81">
<text x="141.1" y="237.5">Checked by</text>
<text x="141.1" y="241.9">Date</text>
</g>
<text font-size="2.3" x="291.2" y="269.5">ES26-020 Maes Y Felin - B07 plots 16, 17</text>
</svg>
